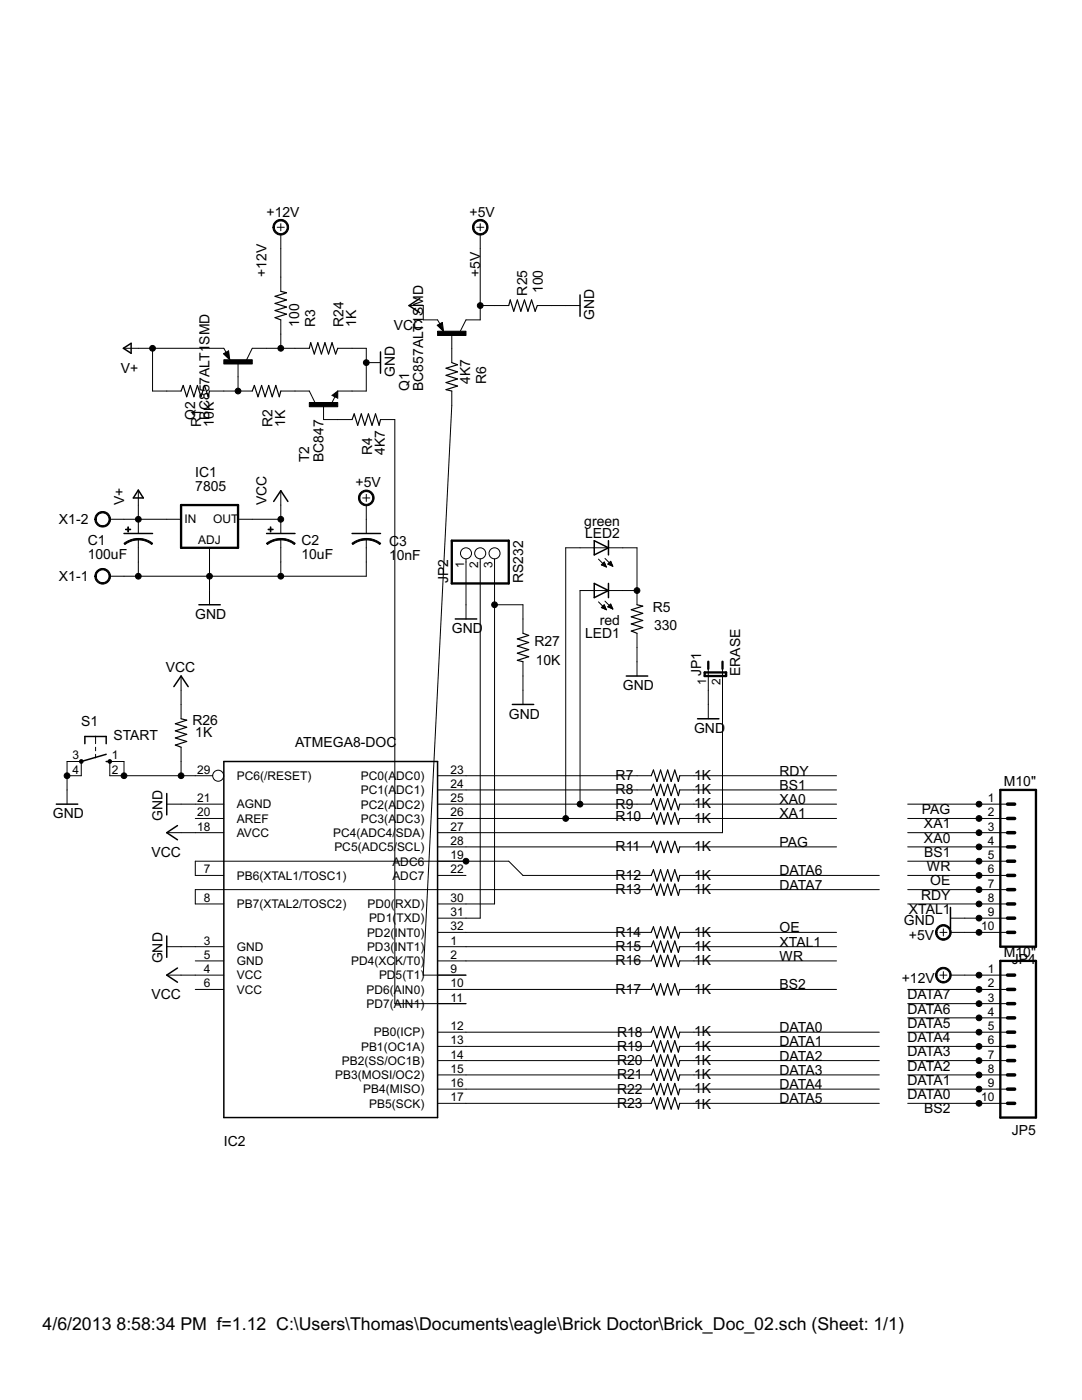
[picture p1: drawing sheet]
<svg xmlns="http://www.w3.org/2000/svg" width="216mm" height="279mm" viewBox="0 0 216 279" stroke-linecap="round" stroke-linejoin="round" font-family="sans-serif">
<g fill="none" stroke="#000" stroke-width=".3">
<path d="M83.8 59.6l-2.2 1.4 2.2 1.4M115.7 58.9v4.2M24.6 69.5l1.6-1v2zM45.5 70.2l-.7 .5 .9 .8-.2-1.1-.4 .3 .3 .4v-.4M66.8 78.9l.3-.1v.4l-.6-.3 .7-.6v.9M75.9 70.2v4.3M88.2 64.5l-.8 .5 .9 .8-.1-1.1-.5 .3 .3 .4v-.4M27.6 97.8l1 1.6h-2zM24.7 106.5h5.7M53.2 106.5h5.7M54.6 100.1l1.4-2.2 1.4 2.2M70.3 106.5h5.6"/>
<path d="M118.6 116.4l2.8 1.5-2.8 1.4zM118.6 107.9l2.8 1.4-2.8 1.4zM121.4 107.9v2.8M121.4 116.4v2.9M34.7 137l1.4-2.1 1.4 2.1M39.7 120.7h4.2M90.8 123.5h4.3M125 134.9h4.2M16.9 148.4v-1.4h4.3v1.4M21.2 152h.7M21.2 150.5l-5 1.5M33.3 158.4v4.2"/>
<path d="M44.7 152h42.6v71h-42.6zM102.2 140.6h4.3M139.2 143.4h4.2M11.2 160.5h4.3M35.4 164.8l-2.1 1.4 2.1 1.4M33.3 186.8v4.3M35.4 193.2l-2.1 1.4 2.1 1.4M189.7 181.1v4.3"/>
</g>
<g fill="none" stroke="#000" stroke-width=".2">
<path d="M55.3 45.4h1.4M56 44.6v1.5M56 46.8v11.3M95.1 45.4h1.4M95.8 44.6v1.5M95.8 46.8v17h-2.8l-1.2 2.3M24.7 69.5h20l.4 .8M30.4 69.5v8.5h5.7M41.8 78h8.5M44.6 70.6l1-.6 .2 1.8zM47.5 72.4v5.6M56 63.8v5.7"/>
<path d="M56 78h5.7l1.1 2.3M61.7 69.5h-11.4l-1.1 2.3M66.3 78.9l1.1-.9v1.5zM66.8 79.2l-.7 1.3M67.4 69.5h5.7v8.5h-5.7M73.1 72.4h2.8M81.6 61h2.9v2.8h2.8l.5 .8M87.2 64.9l1.1-.6 .2 1.8zM90.1 78v2.9l-5.6 113.7h8.5M90.1 66.7v5.7M95.8 61h5.7M107.2 61h8.5"/>
<path d="M27.6 97.9v8.6M56 97.9v8.6M64.6 80.9v2.8h5.7M72.4 99.4h1.4M73.1 98.7v1.4M75.9 83.7h2.9v116.6h14.2M21.9 103.6h14.2M27.6 107.6v7.4M41.8 109.3v11.4M47.5 103.6h8.5M56 107.6v7.4M73.1 100.8v5.7"/>
<path d="M73.1 107.6v7.4h-51.2M93 111.5v12M95.8 111.5v71.7h-8.5M98.7 111.5v68.9h-11.4M119.4 111.6l1.6 1.6M120 112.7l.6-.5 .4 1zM120.1 112.8h.7M120.1 112.6h.7M120.2 112.5h.5M120.4 112.4h.2M120.4 112.9h.5M120.5 112.2h.1"/>
<path d="M120.7 120l1.6 1.5M120.7 111.4l1.6 1.6M120.7 113.1h.2M121.3 112.6l.6-.6 .4 1zM121.4 112.5h.6M121.4 112.6h.7M121.5 112.4h.5M121.6 112.2h.3M121.7 112.8h.5M121.8 112.1h.1M122 112.9h.2M127.1 117.9h-11.4v42.6"/>
<path d="M36.1 134.9v8.5M98.7 120.7h5.7v5.7M104.4 132.1v8.5M119.4 120.1l1.6 1.6M120 121.3l.6-.6 .4 1zM120 121.2h.8M120.2 121.1h.5M120.3 121.4h.6M120.3 121h.4M120.4 120.8h.2M120.6 121.5h.3M120.9 121.7h.1"/>
<path d="M121.3 121.1h.8M121.3 121.1l.6-.6 .4 1zM121.4 121h.6M121.6 121.2h.6M121.6 120.8h.4M121.7 120.7h.2M121.9 121.4h.3M122.2 121.5h.1M127.1 120.7v-11.4h-14.2v54M127.1 126.4v8.5M141.3 133.5v9.9M144.2 133.5v32.7h-56.9"/>
<path d="M13.4 154.8h2.8v-2.8h-2.8v8.5M19.1 147v1.4M19.1 149.1v.7M19.1 150.5v.8M24.7 154.8v-2.8h-2.8v2.8h20.5M36.1 149.1v5.7M87.3 157.6h42.6M87.3 154.8h42.6M135.6 157.6h31.3M135.6 154.8h31.3M33.3 160.5h11.4M33.3 166.2h11.4"/>
<path d="M39 163.3h5.7M44.7 174.7h-5.7v-2.8h62.5l2.9 2.8h25.5M87.3 174.7h5.7M87.3 160.5h42.6M87.3 163.3h42.6M87.3 169h42.6M129.9 177.5h-90.9v2.9h5.7M135.6 174.7h39.9M135.6 160.5h31.3M135.6 163.3h31.3M135.6 169h31.3M135.6 177.5h39.9"/>
<path d="M181.1 174.7h19.9M181.1 160.5h19.9M181.1 163.3h19.9M181.1 166.2h19.9M181.1 171.9h19.9M181.1 169h19.9M181.1 177.5h19.9M33.3 188.9h11.4M33.3 194.6h11.4M39 191.8h5.7M39 197.5h5.7M87.3 188.9h42.6"/>
<path d="M87.3 191.8h42.6M87.3 197.5h42.6M87.3 186.1h42.6M135.6 188.9h31.3M135.6 191.8h31.3M135.6 197.5h31.3M135.6 186.1h31.3M181.1 180.4h19.9M181.1 197.5h19.9M187.5 194.6h1.5M187.5 186.1h1.5M188.2 185.4v1.4"/>
<path d="M188.2 193.9v1.4M189.7 194.6h11.3M189.7 186.1h11.3M189.7 183.2h11.3M87.3 217.4h42.6M87.3 214.5h42.6M87.3 211.7h42.6M87.3 208.8h42.6M87.3 206h42.6M135.6 217.4h39.9M135.6 214.5h39.9M135.6 211.7h39.9"/>
<path d="M135.6 208.8h39.9M135.6 206h39.9M181.1 217.4h19.9M181.1 214.5h19.9M181.1 211.7h19.9M181.1 208.8h19.9M181.1 206h19.9M181.1 200.3h19.9M181.1 203.1h19.9M87.3 220.2h42.6M135.6 220.2h39.9M181.1 220.2h19.9"/>
<circle cx="93" cy="110.4" r="1.1"/>
<circle cx="95.8" cy="110.4" r="1.1"/>
<circle cx="98.7" cy="110.4" r="1.1"/>
<circle cx="43.5" cy="154.8" r="1.1"/>
</g>
<g fill="none" stroke="#000" stroke-width=".23">
<path d="M56 58.1l1.2 .3-2.3 .7 2.3 .8-2.3 .7 2.3 .7-2.3 .7 2.3 .7-2.3 .7 1.1 .4M36.1 78l.5-1.1 .7 2.3 .7-2.3 .7 2.3 .7-2.3 .7 2.3 .7-2.3 .7 2.3 .3-1.2M50.3 78l.5-1.1 .7 2.3 .7-2.3 .7 2.3 .7-2.3 .7 2.3 .7-2.3 .7 2.3 .3-1.2M61.7 69.5l.3-1.1 .7 2.3 .7-2.3 .7 2.3 .7-2.3 .8 2.3 .7-2.3 .7 2.3 .4-1.2M90.1 72.4l1.2 .4-2.3 .7 2.3 .7-2.3 .7 2.3 .7-2.3 .7 2.3 .7-2.3 .8 1.1 .2M101.5 61l.3-1.1 .7 2.2 .7-2.2 .7 2.2 .7-2.2 .7 2.2 .8-2.2 .7 2.2 .4-1.1M70.3 83.7l.4-1.1 .7 2.3 .7-2.3 .7 2.3 .7-2.3 .7 2.3 .7-2.3 .7 2.3 .3-1.2M104.4 126.4l1.1 .4-2.3 .7 2.3 .7-2.3 .7 2.3 .7-2.3 .8 2.3 .7-2.3 .7 1.2 .3M127.1 120.7l1.1 .3-2.2 .7 2.2 .7-2.2 .7 2.2 .7-2.2 .7 2.2 .7-2.2 .7 1.1 .5M36.1 143.4l1.2 .3-2.3 .7 2.3 .7-2.3 .8 2.3 .7-2.3 .7 2.3 .7-2.3 .7 1.1 .4M129.9 154.8l.5-1.1 .7 2.3 .7-2.3 .7 2.3 .7-2.3 .7 2.3 .7-2.3 .8 2.3 .2-1.2M129.9 157.6l.5-1.1 .7 2.3 .7-2.3 .7 2.3 .7-2.3 .7 2.3 .7-2.3 .8 2.3 .2-1.2"/>
<path d="M129.9 174.7l.5-1.1 .7 2.3 .7-2.3 .7 2.3 .7-2.3 .7 2.3 .7-2.3 .8 2.3 .2-1.2M129.9 177.5l.5-1.1 .7 2.3 .7-2.3 .7 2.3 .7-2.3 .7 2.3 .7-2.3 .8 2.3 .2-1.2M129.9 160.5l.5-1.1 .7 2.2 .7-2.2 .7 2.2 .7-2.2 .7 2.2 .7-2.2 .8 2.2 .2-1.1M129.9 163.3l.5-1.1 .7 2.3 .7-2.3 .7 2.3 .7-2.3 .7 2.3 .7-2.3 .8 2.3 .2-1.2M129.9 169l.5-1.1 .7 2.3 .7-2.3 .7 2.3 .7-2.3 .7 2.3 .7-2.3 .8 2.3 .2-1.2M129.9 197.5l.5-1.2 .7 2.3 .7-2.3 .7 2.3 .7-2.3 .7 2.3 .7-2.3 .8 2.3 .2-1.1M129.9 188.9l.5-1.1 .7 2.3 .7-2.3 .7 2.3 .7-2.3 .7 2.3 .7-2.3 .8 2.3 .2-1.2M129.9 186.1l.5-1.1 .7 2.2 .7-2.2 .7 2.2 .7-2.2 .7 2.2 .7-2.2 .8 2.2 .2-1.1M129.9 191.8l.5-1.2 .7 2.3 .7-2.3 .7 2.3 .7-2.3 .7 2.3 .7-2.3 .8 2.3 .2-1.1M129.9 206l.5-1.1 .7 2.2 .7-2.2 .7 2.2 .7-2.2 .7 2.2 .7-2.2 .8 2.2 .2-1.1M129.9 208.8l.5-1.1 .7 2.3 .7-2.3 .7 2.3 .7-2.3 .7 2.3 .7-2.3 .8 2.3 .2-1.2M129.9 211.7l.5-1.2 .7 2.3 .7-2.3 .7 2.3 .7-2.3 .7 2.3 .7-2.3 .8 2.3 .2-1.1"/>
<path d="M129.9 214.5l.5-1.1 .7 2.2 .7-2.2 .7 2.2 .7-2.2 .7 2.2 .7-2.2 .8 2.2 .2-1.1M129.9 217.4l.5-1.2 .7 2.3 .7-2.3 .7 2.3 .7-2.3 .7 2.3 .7-2.3 .8 2.3 .2-1.1M129.9 220.2l.5-1.1 .7 2.2 .7-2.2 .7 2.2 .7-2.2 .7 2.2 .7-2.2 .8 2.2 .2-1.1"/>
</g>
<g fill="#000" stroke="#000" stroke-width=".2">
<path d="M54.9 44.3a1.56 1.56 0 0 1 2.5 .2 1.56 1.56 0 0 1-.9 2.4 1.56 1.56 0 0 1-2-1.5h.2a1.29 1.29 0 0 1 1.8-1.2 1.29 1.29 0 0 1 .4 2.1 1.29 1.29 0 0 1-2.1-.6l-.1-.3h-.2l.1-.8z" fill-rule="evenodd"/>
<path d="M94.7 44.3a1.56 1.56 0 0 1 2.4 .2 1.56 1.56 0 0 1-.8 2.3 1.56 1.56 0 0 1-2-1.4h.3a1.28 1.28 0 0 1 1.7-1.2 1.28 1.28 0 0 1 .4 2.1 1.28 1.28 0 0 1-2.1-.6v-.3h-.3z" fill-rule="evenodd"/>
<path d="M71.9 98.3a1.56 1.56 0 0 1 2.5 .3 1.56 1.56 0 0 1-.9 2.3 1.56 1.56 0 0 1-2-1.5h.3a1.29 1.29 0 0 1 1.8-1.2 1.29 1.29 0 0 1 .3 2.1 1.29 1.29 0 0 1-2.1-.6v-.3h-.3l.2-.8z" fill-rule="evenodd"/>
<path d="M19.3 114a1.57 1.57 0 0 1 2.5 .2 1.57 1.57 0 0 1-.9 2.3 1.57 1.57 0 0 1-2-1.5h.3a1.28 1.28 0 0 1 1.8-1.2 1.28 1.28 0 0 1 .3 2.2 1.28 1.28 0 0 1-2.1-.7v-.3h-.3l.2-.7z" fill-rule="evenodd"/>
<path d="M19.3 102.6a1.57 1.57 0 0 1 2.5 .2 1.57 1.57 0 0 1-.9 2.4 1.57 1.57 0 0 1-2-1.6h.3a1.28 1.28 0 0 1 1.8-1.1 1.28 1.28 0 0 1 .3 2.1 1.28 1.28 0 0 1-2.1-.7v-.3h-.3l.2-.7z" fill-rule="evenodd"/>
<path d="M24.7 108.4l.3-.2a4.7 4.7 0 0 1 2.6-.7v.3a4.4 4.4 0 0 0-2.7 .9z" fill-rule="evenodd"/>
<path d="M27.6 107.5h.3a4.4 4.4 0 0 1 2.6 .9l-.2 .3a4.3 4.3 0 0 0-2.7-1z" fill-rule="evenodd"/>
<path d="M53.2 108.4l.8-.5 1.1-.4h.9v.3a4.3 4.3 0 0 0-2.6 .9z" fill-rule="evenodd"/>
<path d="M56 107.5h.3a4.5 4.5 0 0 1 2.6 .9l-.2 .3a4.3 4.3 0 0 0-2.7-1z" fill-rule="evenodd"/>
<path d="M70.2 108.4l.8-.5 1.2-.4h.9v.3a4.4 4.4 0 0 0-2.7 .9z" fill-rule="evenodd"/>
<path d="M73.1 107.5h.3a4.5 4.5 0 0 1 2.6 .9l-.2 .3a4.3 4.3 0 0 0-2.7-1z" fill-rule="evenodd"/>
<path d="M187.1 185a1.57 1.57 0 0 1 2.5 .3 1.57 1.57 0 0 1-.9 2.3 1.57 1.57 0 0 1-2-1.5h.3a1.29 1.29 0 0 1 1.9-1.1 1.29 1.29 0 0 1 .1 2.2 1.29 1.29 0 0 1-2-.8v-.3h-.3z" fill-rule="evenodd"/>
<path d="M187.1 193.6a1.57 1.57 0 0 1 2.5 .2 1.57 1.57 0 0 1-.9 2.3 1.57 1.57 0 0 1-2-1.5h.3a1.29 1.29 0 0 1 1.9-1.1 1.29 1.29 0 0 1 .1 2.2 1.29 1.29 0 0 1-2-.8v-.3h-.3z" fill-rule="evenodd"/>
<circle cx="30.4" cy="69.5" r=".57"/>
<circle cx="47.5" cy="78" r=".57"/>
<circle cx="56" cy="69.5" r=".57"/>
<circle cx="73.1" cy="72.4" r=".57"/>
<circle cx="95.8" cy="61" r=".57"/>
<circle cx="27.6" cy="115" r=".57"/>
<circle cx="27.6" cy="103.6" r=".57"/>
<circle cx="41.8" cy="115" r=".57"/>
<circle cx="56" cy="115" r=".57"/>
<circle cx="56" cy="103.6" r=".57"/>
<circle cx="127.1" cy="117.9" r=".57"/>
<circle cx="98.7" cy="120.7" r=".57"/>
<circle cx="13.4" cy="154.8" r=".57"/>
<circle cx="16.2" cy="152" r=".37"/>
<circle cx="21.9" cy="152" r=".37"/>
<circle cx="24.7" cy="154.8" r=".57"/>
<circle cx="36.1" cy="154.8" r=".57"/>
<circle cx="93" cy="171.9" r=".57"/>
<circle cx="112.9" cy="163.3" r=".57"/>
<circle cx="115.7" cy="160.5" r=".57"/>
<circle cx="195.3" cy="177.5" r=".57"/>
<circle cx="195.3" cy="174.7" r=".57"/>
<circle cx="195.3" cy="169" r=".57"/>
<circle cx="195.3" cy="163.3" r=".57"/>
<circle cx="195.3" cy="171.9" r=".57"/>
<circle cx="195.3" cy="166.2" r=".57"/>
<circle cx="195.3" cy="160.5" r=".57"/>
<circle cx="195.3" cy="194.6" r=".57"/>
<circle cx="195.3" cy="180.4" r=".57"/>
<circle cx="195.3" cy="197.5" r=".57"/>
<circle cx="195.3" cy="183.2" r=".57"/>
<circle cx="195.3" cy="186.1" r=".57"/>
<circle cx="195.3" cy="208.8" r=".57"/>
<circle cx="195.3" cy="200.3" r=".57"/>
<circle cx="195.3" cy="203.1" r=".57"/>
<circle cx="195.3" cy="206" r=".57"/>
<circle cx="195.3" cy="217.4" r=".57"/>
<circle cx="195.3" cy="211.7" r=".57"/>
<circle cx="195.3" cy="214.5" r=".57"/>
<circle cx="195.3" cy="220.2" r=".57"/>
</g>
<path d="M36.1 100.8h11.4v8.5h-11.4zM90.1 107.9h11.4v8.5h-11.4zM140.6 134.2h4.3v.7h-4.3zM141.3 132.1v1.4M144.2 132.1v1.4M199.6 157.6h7.1v31.3h-7.1zM199.6 191.8h7.1v31.2h-7.1z" fill="none" stroke="#000" stroke-width=".47"/>
<path d="M44.7 71.8h5.6v.8h-5.6zM87.3 66.1h5.7v.9h-5.7zM61.7 80.3h5.7v.9h-5.7zM25.1 105.6h1v.1h-1zM25.5 105.2h.1v1h-.1zM53.5 105.6h1v.1h-1zM53.9 105.2h.2v1h-.2z" fill="#000" stroke="#000" stroke-width=".2"/>
<g fill="none" stroke="#000" stroke-width=".7">
<path d="M201 166.2h1.5M201 163.3h1.5M201 160.5h1.5M201 171.9h1.5M201 169h1.5M201 174.7h1.5M201 177.5h1.5M201 180.4h1.5M201 183.2h1.5M201 186.1h1.5M201 197.5h1.5M201 194.6h1.5"/>
<path d="M201 200.3h1.5M201 206h1.5M201 203.1h1.5M201 208.8h1.5M201 211.7h1.5M201 214.5h1.5M201 217.4h1.5M201 220.2h1.5"/>
</g>
<g font-size="4">
<text x="8.5" y="265.5">4/6/2013</text>
<text x="23.2" y="265.5">8:58:34 PM f=1.12 C:\Users\Thomas\Documents\eagle\Brick Doctor\Brick_Doc_02.sch (Sheet: 1/1)</text>
</g>
<g font-size="3.1">
<text x="53.2" y="43.2">+12V</text>
<text x="93.7" y="43.2">+5V</text>
<text x="53.2" y="55.3" transform="rotate(-90 53.2 55.3)">+12V</text>
<text x="95.8" y="55.3" transform="rotate(-90 95.8 55.3)">+5V</text>
<text x="105.2" y="59" transform="rotate(-90 105.2 59)">R25</text>
<text x="108.3" y="58.5" transform="rotate(-90 108.3 58.5)">100</text>
<text x="59.7" y="65.3" transform="rotate(-90 59.7 65.3)">100</text>
<text x="62.9" y="65.3" transform="rotate(-90 62.9 65.3)">R3</text>
<text x="68.6" y="65.3" transform="rotate(-90 68.6 65.3)">R24</text>
<text x="71.1" y="65.3" transform="rotate(-90 71.1 65.3)">1K</text>
<text x="78.6" y="65.8">VCC</text>
<text x="84.5" y="63.1" transform="rotate(-90 84.5 63.1)">SMD</text>
<text x="118.6" y="63.8" transform="rotate(-90 118.6 63.8)">GND</text>
<text x="41.8" y="68.8" transform="rotate(-90 41.8 68.8)">SMD</text>
<text x="24.1" y="74.3">V+</text>
<text x="78.8" y="75.2" transform="rotate(-90 78.8 75.2)">GND</text>
<text x="93.8" y="76.6" transform="rotate(-90 93.8 76.6)">4K7</text>
<text x="97" y="76.6" transform="rotate(-90 97 76.6)">R6</text>
<text x="39" y="83.7" transform="rotate(-90 39 83.7)">Q2</text>
<text x="41.8" y="83.7" transform="rotate(-90 41.8 83.7)">BC857ALT1</text>
<text x="81.6" y="78" transform="rotate(-90 81.6 78)">Q1</text>
<text x="84.5" y="78" transform="rotate(-90 84.5 78)">BC857ALT1</text>
<text x="40.1" y="85.2" transform="rotate(-90 40.1 85.2)">R1</text>
<text x="42.7" y="85.2" transform="rotate(-90 42.7 85.2)">10K</text>
<text x="54.3" y="85.2" transform="rotate(-90 54.3 85.2)">R2</text>
<text x="56.9" y="85.2" transform="rotate(-90 56.9 85.2)">1K</text>
<text x="39" y="95.1">IC1</text>
<text x="61.7" y="92.3" transform="rotate(-90 61.7 92.3)">T2</text>
<text x="64.6" y="92.3" transform="rotate(-90 64.6 92.3)">BC847</text>
<text x="74.3" y="90.8" transform="rotate(-90 74.3 90.8)">R4</text>
<text x="76.8" y="90.8" transform="rotate(-90 76.8 90.8)">4K7</text>
<text x="24.8" y="100.8" transform="rotate(-90 24.8 100.8)">V+</text>
<text x="39" y="97.9">7805</text>
<text x="53.2" y="100.8" transform="rotate(-90 53.2 100.8)">VCC</text>
<text x="71" y="97.2">+5V</text>
<text x="11.7" y="104.6">X1-2</text>
<text x="116.6" y="104.9">green</text>
<text x="116.7" y="107.3">LED2</text>
<text x="17.5" y="111.6">100uF</text>
<text x="17.5" y="108.8">C1</text>
<text x="60.1" y="111.6">10uF</text>
<text x="60.1" y="108.8">C2</text>
<text x="77.6" y="111.7">1</text>
<text x="77.6" y="108.9">C</text>
<text x="79.2" y="111.7">0nF</text>
<text x="79.6" y="108.9">3</text>
<text x="11.7" y="116">X1-1</text>
<text x="89.4" y="116.4" transform="rotate(-90 89.4 116.4)">JP2</text>
<text x="104.4" y="116.4" transform="rotate(-90 104.4 116.4)">RS232</text>
<text x="39" y="123.5">GND</text>
<text x="119.7" y="124.8">red</text>
<text x="130.2" y="122.1">R5</text>
<text x="130.5" y="125.8">330</text>
<text x="90.1" y="126.4">GND</text>
<text x="106.6" y="129">R27</text>
<text x="116.7" y="127.2">LED1</text>
<text x="33.1" y="134.1">VCC</text>
<text x="106.9" y="132.6">10K</text>
<text x="124.3" y="137.8">GND</text>
<text x="139.9" y="134.9" transform="rotate(-90 139.9 134.9)">JP1</text>
<text x="147.7" y="134.9" transform="rotate(-90 147.7 134.9)">ERASE</text>
<text x="101.5" y="143.4">GND</text>
<text x="16.2" y="144.9">S1</text>
<text x="22.6" y="147.7">START</text>
<text x="38.4" y="144.6">R26</text>
<text x="39" y="147.1">1K</text>
<text x="58.9" y="149.1">ATMEGA8-DOC</text>
<text x="138.5" y="146.3">GND</text>
<text x="122.8" y="155.7">R7</text>
<text x="138.5" y="155.7">1K</text>
<text x="155.5" y="154.8">RDY</text>
<text x="122.8" y="158.5">R8</text>
<text x="122.8" y="161.4">R9</text>
<text x="138.5" y="158.5">1K</text>
<text x="138.5" y="161.3">1K</text>
<text x="155.5" y="157.7">BS1</text>
<text x="155.5" y="160.5">XA0</text>
<text x="200.3" y="156.8">M10&quot;</text>
<text x="10.5" y="163.3">GND</text>
<text x="32.4" y="163.9" transform="rotate(-90 32.4 163.9)">GND</text>
<text x="122.8" y="163.9">R10</text>
<text x="138.5" y="164.2">1K</text>
<text x="155.5" y="163.3">XA1</text>
<text x="184" y="162.5">PAG</text>
<text x="184.4" y="165.3">XA1</text>
<text x="30.2" y="171">VCC</text>
<text x="122.8" y="169.9">R11</text>
<text x="138.5" y="169.9">1K</text>
<text x="155.5" y="169">PAG</text>
<text x="184.4" y="168.2">XA0</text>
<text x="184.4" y="171">BS1</text>
<text x="184.9" y="173.9">WR</text>
<text x="122.8" y="175.6">R12</text>
<text x="122.8" y="178.4">R13</text>
<text x="138.5" y="175.6">1K</text>
<text x="138.5" y="178.4">1K</text>
<text x="155.5" y="174.7">DATA6</text>
<text x="155.5" y="177.6">DATA7</text>
<text x="183.8" y="179.5">RDY</text>
<text x="185.6" y="176.7">OE</text>
<text x="180.3" y="184.7">GND</text>
<text x="181.3" y="182.4">XTAL1</text>
<text x="122.8" y="189.8">R15</text>
<text x="122.8" y="187">R14</text>
<text x="138.5" y="189.8">1K</text>
<text x="138.5" y="186.9">1K</text>
<text x="155.5" y="186.1">OE</text>
<text x="155.5" y="191.8">WR</text>
<text x="155.5" y="188.9">XTAL1</text>
<text x="181.4" y="187.6">+5V</text>
<text x="200.3" y="190.9">M10&quot;</text>
<text x="32.4" y="192.3" transform="rotate(-90 32.4 192.3)">GND</text>
<text x="122.8" y="192.7">R16</text>
<text x="138.5" y="192.6">1K</text>
<text x="155.5" y="197.5">BS2</text>
<text x="179.9" y="196.2">+12V</text>
<text x="201.9" y="192.3">JP4</text>
<text x="30.2" y="199.4">VCC</text>
<text x="122.8" y="198.3">R17</text>
<text x="138.5" y="198.3">1K</text>
<text x="181.1" y="202.3">DATA6</text>
<text x="181.1" y="199.4">DATA7</text>
<text x="123.1" y="206.9">R18</text>
<text x="123.1" y="209.7">R19</text>
<text x="138.5" y="206.8">1K</text>
<text x="138.5" y="209.7">1K</text>
<text x="155.5" y="208.8">DATA1</text>
<text x="155.5" y="206">DATA0</text>
<text x="181.1" y="205.1">DATA5</text>
<text x="181.1" y="208">DATA4</text>
<text x="123.1" y="212.6">R20</text>
<text x="123.1" y="215.4">R21</text>
<text x="138.5" y="212.5">1K</text>
<text x="138.5" y="215.4">1K</text>
<text x="155.5" y="214.5">DATA3</text>
<text x="155.5" y="211.7">DATA2</text>
<text x="181.1" y="210.8">DATA3</text>
<text x="181.1" y="213.7">DATA2</text>
<text x="123.1" y="218.2">R22</text>
<text x="123.1" y="221.1">R23</text>
<text x="138.5" y="218.2">1K</text>
<text x="138.5" y="221.3">1K</text>
<text x="155.5" y="220.2">DATA5</text>
<text x="155.5" y="217.4">DATA4</text>
<text x="181.1" y="216.5">DATA1</text>
<text x="181.1" y="219.3">DATA0</text>
<text x="184.4" y="222.2">BS2</text>
<text x="201.9" y="226.5">JP5</text>
<text x="44.7" y="228.7">IC2</text>
</g>
<g font-size="2.7">
<text x="36.8" y="104.3">IN</text>
<text x="42.5" y="104.3">OUT</text>
<text x="39.5" y="108.5">ADJ</text>
<text x="92.6" y="113.3" transform="rotate(-90 92.6 113.3)">1</text>
<text x="95.4" y="113.3" transform="rotate(-90 95.4 113.3)">2</text>
<text x="98.3" y="113.3" transform="rotate(-90 98.3 113.3)">3</text>
<text x="140.9" y="136.6" transform="rotate(-90 140.9 136.6)">1</text>
<text x="143.8" y="136.6" transform="rotate(-90 143.8 136.6)">2</text>
<text x="14.5" y="151.6">3</text>
<text x="14.5" y="154.4">4</text>
<text x="22.3" y="151.6">1</text>
<text x="22.3" y="154.4">2</text>
<text x="39.4" y="154.4">29</text>
<text x="47.3" y="155.7">PC6(/RESET)</text>
<text x="72" y="155.7">PC0(A</text>
<text x="79.1" y="155.7">DC0)</text>
<text x="89.9" y="154.4">23</text>
<text x="39.4" y="160.1">21</text>
<text x="47.3" y="161.3">AGND</text>
<text x="72" y="161.4">PC2(A</text>
<text x="72" y="158.5">PC1(A</text>
<text x="79.1" y="161.4">DC2)</text>
<text x="79.1" y="158.5">DC1)</text>
<text x="89.9" y="160.1">25</text>
<text x="89.9" y="157.3">24</text>
<text x="197.1" y="160.1">1</text>
<text x="39.4" y="162.9">20</text>
<text x="39.4" y="165.8">18</text>
<text x="47.3" y="164.2">AREF</text>
<text x="47.3" y="167">AVCC</text>
<text x="66.5" y="167">PC4(ADC4/</text>
<text x="72" y="164.2">PC3(A</text>
<text x="79" y="167">SDA)</text>
<text x="79.1" y="164.2">DC3)</text>
<text x="89.9" y="165.8">27</text>
<text x="89.9" y="162.9">26</text>
<text x="197.1" y="162.9">2</text>
<text x="197.1" y="165.8">3</text>
<text x="66.7" y="169.9">PC5(ADC5/</text>
<text x="78.3" y="172.7">ADC6</text>
<text x="79.2" y="169.9">SCL)</text>
<text x="89.9" y="171.5">19</text>
<text x="89.9" y="168.6">28</text>
<text x="197.1" y="168.6">4</text>
<text x="197.1" y="171.5">5</text>
<text x="40.7" y="180">8</text>
<text x="40.7" y="174.3">7</text>
<text x="47.3" y="175.6">PB6(XTAL1/TOSC1)</text>
<text x="78.3" y="175.6">ADC7</text>
<text x="89.9" y="180">30</text>
<text x="89.9" y="174.3">22</text>
<text x="197.1" y="174.3">6</text>
<text x="197.1" y="177.2">7</text>
<text x="197.1" y="180">8</text>
<text x="47.3" y="181.3">PB7(XTAL2/TOSC2)</text>
<text x="73.4" y="181.3">PD0(</text>
<text x="73.6" y="184.1">PD1(</text>
<text x="78.8" y="181.3">RXD)</text>
<text x="79.1" y="184.1">TXD)</text>
<text x="89.9" y="185.7">32</text>
<text x="89.9" y="182.8">31</text>
<text x="195.8" y="185.7">10</text>
<text x="197.1" y="182.8">9</text>
<text x="40.7" y="188.5">3</text>
<text x="40.7" y="191.4">5</text>
<text x="47.3" y="189.8">GND</text>
<text x="73.2" y="189.8">PD3(I</text>
<text x="73.2" y="186.9">PD2(I</text>
<text x="79.4" y="189.8">NT1)</text>
<text x="79.4" y="186.9">NT0)</text>
<text x="89.9" y="191.4">2</text>
<text x="89.9" y="188.5">1</text>
<text x="40.7" y="194.2">4</text>
<text x="40.7" y="197.1">6</text>
<text x="47.3" y="192.6">GND</text>
<text x="47.3" y="195.5">VCC</text>
<text x="70.1" y="192.6">PD4(XC</text>
<text x="75.6" y="195.5">PD</text>
<text x="78.8" y="192.6">K/T0)</text>
<text x="79" y="195.5">5(T1)</text>
<text x="89.9" y="197.1">10</text>
<text x="89.9" y="194.2">9</text>
<text x="197.1" y="194.2">1</text>
<text x="197.1" y="197.1">2</text>
<text x="47.3" y="198.3">VCC</text>
<text x="73.1" y="201.2">PD7(AIN1)</text>
<text x="73.1" y="198.3">PD6(AIN0)</text>
<text x="89.9" y="199.9">11</text>
<text x="197.1" y="199.9">3</text>
<text x="197.1" y="202.7">4</text>
<text x="72" y="209.7">PB1(OC1A)</text>
<text x="74.6" y="206.8">PB0(ICP)</text>
<text x="89.9" y="208.4">13</text>
<text x="89.9" y="205.6">12</text>
<text x="197.1" y="205.6">5</text>
<text x="197.1" y="208.4">6</text>
<text x="66.9" y="215.4">PB3(MOSI/OC2)</text>
<text x="68.2" y="212.5">PB2(SS/OC1B)</text>
<text x="89.9" y="214.1">15</text>
<text x="89.9" y="211.3">14</text>
<text x="197.1" y="211.3">7</text>
<text x="197.1" y="214.1">8</text>
<text x="72.5" y="218.2">PB4(MISO)</text>
<text x="73.7" y="221.1">PB5(SCK)</text>
<text x="89.9" y="219.8">17</text>
<text x="89.9" y="217">16</text>
<text x="195.8" y="219.8">10</text>
<text x="197.1" y="217">9</text>
</g>
</svg>
